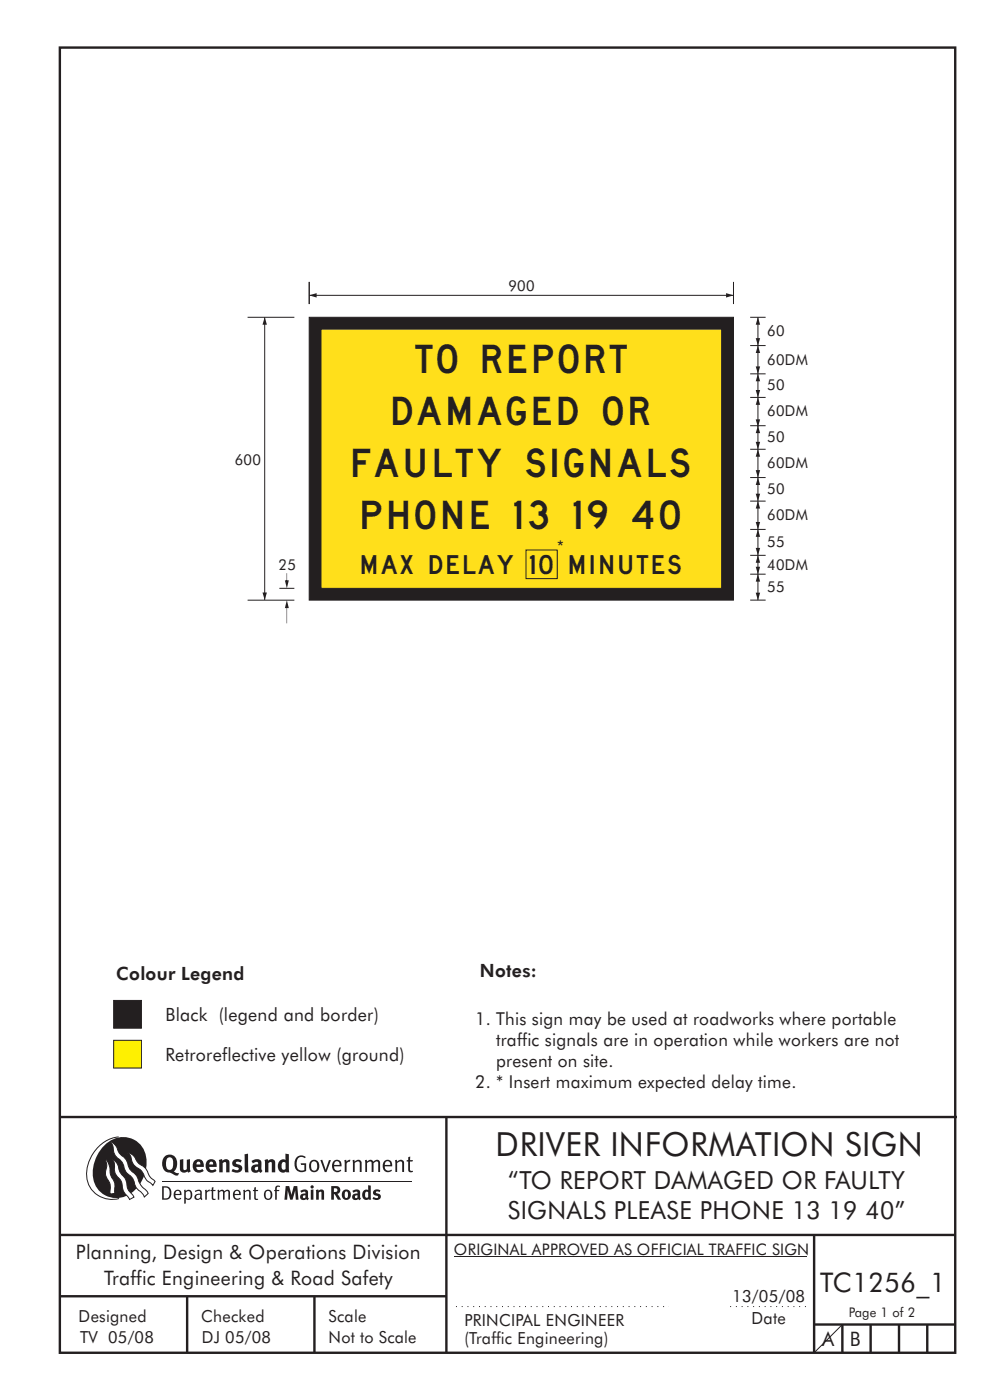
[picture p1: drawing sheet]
<svg xmlns="http://www.w3.org/2000/svg" width="210mm" height="297mm" viewBox="0 0 210 297" stroke-linecap="round" stroke-linejoin="round" font-family="sans-serif">
<path d="M12.7 10.1h189.9v276.9h-189.9z" fill="none" stroke="#231f20" stroke-width=".51"/>
<path d="M24.1 212.2h5.9v5.9h-5.9z" fill-rule="evenodd" fill="#231f20" stroke="#231f20" stroke-width=".21"/>
<path d="M24.1 220.7h5.9v5.9h-5.9z" fill-rule="evenodd" fill="#fff101" stroke="#231f20" stroke-width=".21"/>
<path d="M12.7 237h190.3M94.7 236.9v50.1M12.7 262h190M12.7 275h82M39.7 275v12M66.7 275v12M172.7 262v25M172.7 281h30M178.7 281v6M184.7 281v6M190.7 281v6M196.7 281v6" fill="none" stroke="#231f20" stroke-width=".51"/>
<path d="M96.3 266.6h74.7M178.7 281l-6 6" fill="none" stroke="#231f20" stroke-width=".21"/>
<path d="M96.7 277.2h45.2M154.9 277.2h16.6" fill="none" stroke="#231f20" stroke-width=".21" stroke-dasharray=".2 1" stroke-linecap="butt"/>
<path d="M65.6 67.3h90v60h-90z" fill-rule="evenodd" fill="#231f20" stroke="#231f20" stroke-width=".21"/>
<path d="M68.1 69.8h85v55h-85z" fill-rule="evenodd" fill="#ffdf1b" stroke="#231f20" stroke-width=".21"/>
<path d="M155.6 59.8v4.7M159.1 112.3h3.3M159.1 127.3h3.3M159.1 121.8h3.3M160.8 121.8v5.5" fill="none" stroke="#231f20" stroke-width=".21"/>
<g fill="#231f20">
<path d="M160.8 121.8l.4 1.6h-.9z"/>
<path d="M160.3 125.7h.9l-.4 1.6z"/>
</g>
<path d="M160.8 112.3v5.5" fill="none" stroke="#231f20" stroke-width=".21"/>
<g fill="#231f20">
<path d="M160.8 112.3l.4 1.6h-.9z"/>
<path d="M160.3 116.2h.9l-.4 1.6z"/>
</g>
<path d="M159.1 73.3h3.3M159.1 67.3h3.3M160.8 67.3v6M159.1 106.3h3.3" fill="none" stroke="#231f20" stroke-width=".21"/>
<g fill="#231f20">
<path d="M160.8 67.3l.4 1.6h-.9z"/>
<path d="M160.3 71.7h.9l-.4 1.6z"/>
</g>
<path d="M160.8 101.3v5" fill="none" stroke="#231f20" stroke-width=".21"/>
<g fill="#231f20">
<path d="M160.8 101.3l.4 1.6h-.9z"/>
<path d="M160.3 104.7h.9l-.4 1.6z"/>
</g>
<path d="M160.8 95.3v6M159.1 101.3h3.3" fill="none" stroke="#231f20" stroke-width=".21"/>
<g fill="#231f20">
<path d="M160.8 95.3l.4 1.6h-.9z"/>
<path d="M160.3 99.7h.9l-.4 1.6z"/>
</g>
<path d="M159.1 90.3h3.3M160.8 90.3v5" fill="none" stroke="#231f20" stroke-width=".21"/>
<g fill="#231f20">
<path d="M160.8 90.3l.4 1.6h-.9z"/>
<path d="M160.3 93.7h.9l-.4 1.6z"/>
</g>
<path d="M159.1 95.3h3.3M160.8 84.3v6.2" fill="none" stroke="#231f20" stroke-width=".21"/>
<g fill="#231f20">
<path d="M160.8 84.3l.4 1.6h-.9z"/>
<path d="M160.3 89h.9l-.4 1.6z"/>
</g>
<path d="M159.1 79.3h3.3M160.8 79.3v5" fill="none" stroke="#231f20" stroke-width=".21"/>
<g fill="#231f20">
<path d="M160.8 79.3l.4 1.6h-.9z"/>
<path d="M160.3 82.7h.9l-.4 1.6z"/>
</g>
<path d="M160.8 73.3v6M159.1 84.3h3.3" fill="none" stroke="#231f20" stroke-width=".21"/>
<g fill="#231f20">
<path d="M160.8 73.3l.4 1.6h-.9z"/>
<path d="M160.3 77.7h.9l-.4 1.6z"/>
</g>
<path d="M65.6 59.8v4.7M65.6 62.7h90" fill="none" stroke="#231f20" stroke-width=".21"/>
<g fill="#231f20">
<path d="M154 62.2l1.6 .5-1.6 .4z"/>
<path d="M65.6 62.7l1.6-.5v.9z"/>
</g>
<path d="M159.1 117.8h3.3M160.8 117.8v4" fill="none" stroke="#231f20" stroke-width=".21"/>
<g fill="#231f20">
<path d="M160.3 120.2h.9l-.4 1.6z"/>
<path d="M160.8 117.8l.4 1.6h-.9z"/>
</g>
<path d="M160.8 106.3v6" fill="none" stroke="#231f20" stroke-width=".21"/>
<g fill="#231f20">
<path d="M160.3 110.7h.9l-.4 1.6z"/>
<path d="M160.8 106.3l.4 1.6h-.9z"/>
</g>
<path d="M65.6 59.8v4.7" fill="none" stroke="#231f20" stroke-width=".21"/>
<g fill="#231f20">
<path d="M60.8 121.6l.1 1.7zM60.4 123.1h.9l-.5 1.7z"/>
<path d="M60.8 128.9l.1 3.3zM60.8 127.3l.5 1.7h-.9z"/>
</g>
<path d="M56.1 67.3v60" fill="none" stroke="#231f20" stroke-width=".21"/>
<g fill="#231f20">
<path d="M55.7 125.7h.9l-.5 1.6z"/>
<path d="M56.1 67.3l.5 1.6h-.9z"/>
</g>
<path d="M52.5 67.3h9.9M111.6 116.7h6.6v6h-6.6zM52.5 127.3h9.9M59.3 124.8h3.1" fill="none" stroke="#231f20" stroke-width=".21"/>
<g fill="#231f20">
<path d="M63 245.4a1.43 1.43 0 0 1 1.9 .1l-.2 .2a1.03 1.03 0 0 0-1.2-.2 1.03 1.03 0 0 0-.6 1.1 1.27 1.27 0 0 0 1.3 1.7l.4-.1v-1.1h-.7l-.1-.3h1.1v1.6a1.63 1.63 0 0 1-1.9-.1 1.63 1.63 0 0 1-.5-1.9z" fill-rule="evenodd"/>
<path d="M66 246.3a1.41 1.41 0 0 0 .6 2.4 1.37 1.37 0 0 0 .9-2.2l-.4-.3a1.12 1.12 0 0 0-1.1 .1zM66.2 246.5a.74 .74 0 0 1 .9 .1 .74 .74 0 0 1 .2 .8 .67 .67 0 0 1-.5 .9 .67 .67 0 0 1-.8-.7v-.8z" fill-rule="evenodd"/>
<path d="M68 246.1l.4-.1 .7 2.2 .7-2.1h.4l-.9 2.6h-.4z" fill-rule="evenodd"/>
<path d="M70.7 246.4a1.35 1.35 0 0 0-.2 1.5 1.35 1.35 0 0 0 1.4 .7l.5-.2-.2-.3a.79 .79 0 0 1-.9 .2 .79 .79 0 0 1-.4-.9h1.5a1.03 1.03 0 0 0-.4-1.2 1.03 1.03 0 0 0-1.3 .2zM71 246.5a.6 .6 0 0 1 .8-.1 .6 .6 0 0 1 .2 .7h-1.1z" fill-rule="evenodd"/>
<path d="M73 246.1l.4-.1 .1 .4 .5-.3h.3l-.1 .4a.54 .54 0 0 0-.7 .5v1.6h-.4z" fill-rule="evenodd"/>
<path d="M74.8 246.1l.3-.1 .1 .4a.78 .78 0 0 1 .9-.4 .78 .78 0 0 1 .6 .7v1.9h-.4v-1.9l-.1-.2-.3-.1-.7 .3v1.9h-.3z" fill-rule="evenodd"/>
<path d="M77.4 246.1l.4-.1 .1 .4 .2-.2a.68 .68 0 0 1 1.1 .3 .76 .76 0 0 1 .8-.5 .76 .76 0 0 1 .6 .7v1.9h-.4v-2.1a.44 .44 0 0 0-.7 .1l-.3 .2v1.8h-.4v-2l-.3-.2-.6 .3v1.9h-.4z" fill-rule="evenodd"/>
<path d="M81.5 246.4a1.35 1.35 0 0 0-.2 1.5 1.35 1.35 0 0 0 1.3 .7l.5-.2-.1-.3a.79 .79 0 0 1-.9 .2 .79 .79 0 0 1-.5-.9h1.6a1.03 1.03 0 0 0-.4-1.2 1.03 1.03 0 0 0-1.3 .2zM81.8 246.5a.6 .6 0 0 1 .7-.1 .6 .6 0 0 1 .3 .7h-1.2z" fill-rule="evenodd"/>
<path d="M83.8 246.1l.3-.1 .1 .4a.77 .77 0 0 1 .9-.4 .77 .77 0 0 1 .6 .7v1.9h-.4v-1.9l-.1-.2-.3-.1-.7 .3v1.9h-.3z" fill-rule="evenodd"/>
<path d="M86.6 245.5l.4-.1v.7h.6l-.1 .3h-.5v1.8l.5 .2 .1 .2a.63 .63 0 0 1-1-.5v-1.7h-.3v-.3h.3z" fill-rule="evenodd"/>
<path d="M38.2 246l.7-.1v1.8a.41 .41 0 0 0 .2 .5 .41 .41 0 0 0 .5-.2v-2l.7-.1v2.1l.2 .5-.5 .3-.2-.3a.91 .91 0 0 1-1.1 .2 .91 .91 0 0 1-.5-.9z" fill-rule="evenodd"/>
<path d="M41.2 246.3a1.46 1.46 0 0 0 0 2 1.46 1.46 0 0 0 2 .1l-.3-.4a.7 .7 0 0 1-.8 .2 .7 .7 0 0 1-.5-.6h1.6a1.22 1.22 0 0 0-.5-1.5 1.22 1.22 0 0 0-1.5 .2zM41.9 246.5l.5 .1 .1 .4h-.8z" fill-rule="evenodd"/>
<path d="M43.9 246.3a1.46 1.46 0 0 0 0 2 1.46 1.46 0 0 0 2 .1l-.2-.4a.69 .69 0 0 1-.8 .3 .69 .69 0 0 1-.5-.7h1.6a1.22 1.22 0 0 0-.5-1.5 1.22 1.22 0 0 0-1.6 .2zM44.6 246.5l.5 .1 .1 .4h-.8z" fill-rule="evenodd"/>
<path d="M46.4 246.1l.7-.2 .1 .3a.85 .85 0 0 1 .9-.3 .85 .85 0 0 1 .6 .8v2h-.7v-2l-.3-.2-.5 .3v1.9h-.7z" fill-rule="evenodd"/>
<path d="M49.5 246.1a1.71 1.71 0 0 1 1.8 0l-.3 .5-.8-.1-.2 .2 .2 .2a1.03 1.03 0 0 1 1.1 1.2 1.62 1.62 0 0 1-2.2 .4l.3-.5 .2 .1a.64 .64 0 0 0 1-.1 .78 .78 0 0 0-.9-.5l-.4-.5v-.6z" fill-rule="evenodd"/>
<path d="M53.3 246.3l.3 .5 .3-.2a.55 .55 0 0 1 .8 .1l.1 .3a1.05 1.05 0 0 0-1.2 .3 1.05 1.05 0 0 0-.1 1.3l.7 .2 .7-.3 .4 .3 .4-.4-.2-.3v-1.2a.91 .91 0 0 0-.4-.9 .91 .91 0 0 0-1.1 0zM54.2 247.6l.5-.1v.6a.38 .38 0 0 1-.6 .1 .38 .38 0 0 1 .1-.6z" fill-rule="evenodd"/>
<path d="M56.1 246.1l.7-.2 .1 .3a.85 .85 0 0 1 .9-.3 .85 .85 0 0 1 .6 .8v2h-.7l-.1-2-.2-.2-.5 .3v1.9h-.7z" fill-rule="evenodd"/>
<path d="M60.6 244.7v1.4a1.15 1.15 0 0 0-1.3 .1 1.15 1.15 0 0 0-.4 1.2 1.1 1.1 0 0 0 .5 1.2 1.1 1.1 0 0 0 1.3-.1v.2h.7l-.1-3.8zM60 246.6l.6 .1v1.3a.46 .46 0 0 1-.5 .1 .46 .46 0 0 1-.3-.3v-.8z" fill-rule="evenodd"/>
<path d="M51.9 244.9l.7-.2 .1 4h-.7v-.1z" fill-rule="evenodd"/>
</g>
<path d="M25.2 241.2a8 8 0 0 0-6.6 9.7 5.5 5.5 0 0 0 6.7 3.4M34.4 250.6h52.8" fill="none" stroke="#231f20" stroke-width=".21"/>
<path d="M21.8 243.4a5.2 5.2 0 0 1 6.2-1.8 5.2 5.2 0 0 1 3.1 5.7 7.3 7.3 0 0 1-6.1 6.9 5.1 5.1 0 0 1-5.3-6.1 8.8 8.8 0 0 1 2.1-4.7z" fill-rule="evenodd" fill="#231f20"/>
<path d="M27 244.5a2.78 2.78 0 0 1 2.1 1.9l.7 .7a3.2 3.2 0 0 1 1.9 2.3l1.2 1.2-.5 .9-.3-.4a3.5 3.5 0 0 1-1.8-2.4l-1-.8a2.8 2.8 0 0 1-1.5-2.5zM23.5 242.2a3 3 0 0 1 1.6 2.1l.7 .8a3.3 3.3 0 0 1 1.6 2.6l.6 .8a3.1 3.1 0 0 1 1.5 2.3 5.4 5.4 0 0 0 1.7 1.9l.2 .5-.8 .7-.7-1a3.2 3.2 0 0 1-1.6-2.6l-.6-.8a3.2 3.2 0 0 1-1.6-2.6l-.8-1a2.82 2.82 0 0 1-1.3-2.6zM23.9 245.9a3.5 3.5 0 0 1 1.5 2.7l.4 .6a3.3 3.3 0 0 1 1.2 2.7l.3 .7 1.1 1.4-.9 .5-.5-.7a3.2 3.2 0 0 1-1.2-2.8l-.5-.9a2.78 2.78 0 0 1-1-3zM22.4 245.9a4.5 4.5 0 0 1 1 3.3l.3 .6a2.74 2.74 0 0 1 .6 2.6l.1 .8-1 .1-.1-.7a3.1 3.1 0 0 0-.7-2.9 4.2 4.2 0 0 1 .1-2.6z" fill-rule="evenodd" fill="#fff" stroke="#231f20" stroke-width=".21"/>
<g fill="#231f20">
<path d="M34.9 245.3a2.12 2.12 0 0 0 .7 3.4l.4 .1a2.48 2.48 0 0 0 1.8 .5l.2-.4h-.5l-.6-.4a2.18 2.18 0 0 0-.4-3.5h-.8zM35.5 245.7a.76 .76 0 0 1 .9 0 .76 .76 0 0 1 .3 .8v.4a1.04 1.04 0 0 1-.7 1.3h-.2a1.45 1.45 0 0 1-.5-1.9z" fill-rule="evenodd"/>
<path d="M34.7 251.9v2.3h.6a1.29 1.29 0 0 0 .3-2.1zM34.4 251.7h.6a1.45 1.45 0 0 1 1.4 1.2 1.45 1.45 0 0 1-1.1 1.6h-.9zM37.4 252.7l-.2 .6h1a.5 .5 0 0 0-.2-.5 .5 .5 0 0 0-.6-.1zM37.1 252.7a.85 .85 0 0 1 1-.2 .85 .85 0 0 1 .4 1h-1.3a.64 .64 0 0 0 .3 .7 .64 .64 0 0 0 .8-.1l.2 .2a1.05 1.05 0 0 1-1.5-.1 1.05 1.05 0 0 1 0-1.4zM39.4 253v1a.62 .62 0 0 0 .8 .2 .62 .62 0 0 0 .2-.9 .55 .55 0 0 0-.3-.6 .55 .55 0 0 0-.7 .3zM39 252.4h.4v.3a.86 .86 0 0 1 1.1-.1 .86 .86 0 0 1 .3 1.1 .8 .8 0 0 1-.5 .8 .8 .8 0 0 1-.9-.2v1l-.3 .1zM41.7 253.6a.44 .44 0 0 0 .1 .7 .44 .44 0 0 0 .7-.3v-.5zM41.3 252.7l.3-.2a.71 .71 0 0 1 .8-.1 .71 .71 0 0 1 .4 .8v.9l.2 .3-.2 .2-.3-.3a.69 .69 0 0 1-1.2-.1 .69 .69 0 0 1 .7-.9l.4-.1a.45 .45 0 0 0-.2-.6 .45 .45 0 0 0-.6 .2l-.1 .1zM43.5 252.5l.3-.1 .1 .3 .2-.2 .5-.1-.2 .4a.45 .45 0 0 0-.5 .4v1.3h-.4zM44.9 251.9l.4-.1-.1 .6h.6l-.1 .3h-.5v1.5l.2 .1h.3v.2l-.1 .1a.48 .48 0 0 1-.7-.5v-1.4h-.3v-.3h.3zM46.1 252.5l.3-.1 .1 .3 .2-.2a.57 .57 0 0 1 .9 .2 .62 .62 0 0 1 .7-.3 .62 .62 0 0 1 .5 .5v1.6h-.3v-1.5l-.3-.3-.6 .3v1.5h-.3v-1.5a.34 .34 0 0 0-.2-.4 .34 .34 0 0 0-.4 .2l-.2 .2v1.5h-.3zM50 252.7l-.2 .6h.9a.5 .5 0 0 0-.1-.5 .5 .5 0 0 0-.6-.1zM49.7 252.7a.85 .85 0 0 1 1-.2 .85 .85 0 0 1 .4 1h-1.3a.64 .64 0 0 0 .3 .7 .64 .64 0 0 0 .8-.1l.1 .2a1.05 1.05 0 0 1-1.4-.1 1.05 1.05 0 0 1-.1-1.4zM51.6 252.5l.3-.1 .1 .3a.64 .64 0 0 1 .7-.3 .64 .64 0 0 1 .5 .5v1.6h-.4v-1.4a.4 .4 0 0 0-.2-.5 .4 .4 0 0 0-.5 .3l-.1 .1v1.5h-.3zM54 251.9l.3-.1v.6h.5l-.1 .3h-.5l.1 1.5 .1 .1h.3l.1 .2-.2 .1a.47 .47 0 0 1-.7-.5v-1.4h-.2v-.3h.2zM56.5 252.8l-.1 .3a.78 .78 0 0 0 .6 1.2 .98 .98 0 0 0-.1-1.7zM56.2 252.7a1 1 0 0 1 1.3 0 1 1 0 0 1 .2 1.3 .9 .9 0 0 1-1.1 .5 .9 .9 0 0 1-.6-1zM58.5 251.7l.5-.2 .4 .1-.1 .2h-.3l-.3 .1v.5h.6l-.1 .3h-.5v1.8h-.3v-1.8h-.2v-.3h.2zM60.6 251.6l-.3 2.9h.6l.1-2 .6 2h.5l.5-2 .1 2h.6l-.2-2.9h-.8l-.5 1.9-.5-1.9zM63.7 252.6l.2 .4a.45 .45 0 0 1 .5-.2 .45 .45 0 0 1 .4 .4 .76 .76 0 0 0-1.1 .3 .76 .76 0 0 0 .5 1.1l.5-.1a.3 .3 0 0 1 .3-.1 .3 .3 0 0 1 .2 .2l.3-.3-.2-.3v-.9a.85 .85 0 0 0-.5-.8 .85 .85 0 0 0-.9 .2zM64.4 253.6h.4l-.2 .5-.3-.1zM65.9 252.4v2.1h.6v-2.2zM65.9 251.8a.34 .34 0 0 0 .6 0 .34 .34 0 0 0-.6 0zM67 252.5l.1 2h.5v-1.5a.29 .29 0 0 1 .4-.2 .29 .29 0 0 1 .2 .3v1.4h.5v-1.5a.67 .67 0 0 0-.4-.6 .67 .67 0 0 0-.7 .2l-.1-.3zM70.3 251.6v2.9h.5v-1.2l.9 1.2h.7l-.9-1.2a.83 .83 0 0 0 .7-.9 .83 .83 0 0 0-.9-.8zM70.8 252.1a.48 .48 0 0 1 .8 .4 .48 .48 0 0 1-.8 .4zM72.8 252.6a1.05 1.05 0 0 0-.1 1.6 1.05 1.05 0 0 0 1.6-.1 1.05 1.05 0 0 0-.1-1.4 1.05 1.05 0 0 0-1.4-.1zM73.3 252.8h.2a.88 .88 0 0 1 0 1.4 .94 .94 0 0 1-.2-1.4zM74.7 252.6l.3 .4a.45 .45 0 0 1 .5-.2 .45 .45 0 0 1 .3 .4 .76 .76 0 0 0-1 .3 .76 .76 0 0 0 .4 1.1l.5-.1a.3 .3 0 0 1 .3-.1 .3 .3 0 0 1 .3 .2l.3-.3-.2-.3v-.9a.85 .85 0 0 0-.6-.8 .85 .85 0 0 0-.9 .2zM75.4 253.6h.4l-.1 .5-.4-.1zM78.1 251.4v1.1a1.05 1.05 0 0 0-1.2 .4 1.05 1.05 0 0 0 .1 1.2 .81 .81 0 0 0 1.2 .3v.1h.5l-.1-3zM77.6 252.8l.5 .1v1.1h-.1a.41 .41 0 0 1-.5 0 .41 .41 0 0 1-.1-.5zM79.3 252.5a.7 .7 0 0 0-.1 .9 .7 .7 0 0 0 .8 .3 .29 .29 0 0 1 .1 .4 .29 .29 0 0 1-.5 0l-.4-.2-.2 .4a1.05 1.05 0 0 0 1.8-.5 1.16 1.16 0 0 0-1.1-.8 .41 .41 0 0 1 .4-.3 .41 .41 0 0 1 .4 .2l.2-.4h-.1a1.21 1.21 0 0 0-1.3 0z" fill-rule="evenodd"/>
</g>
<text font-size="7.1" fill="#231f20" x="105.1" y="245.3">DRIVER INFORMATION SIGN</text>
<g font-size="6" fill="#231f20">
<text x="88.1" y="79.2">TO REPORT</text>
<text x="83.4" y="90.2">DAMAGED OR</text>
<text x="74.9" y="101.2">FAULTY SIGNALS</text>
<text x="76.9" y="112.2">PHONE 13 19 40</text>
</g>
<text font-size="5.7" fill="#231f20" x="174" y="274">TC1256_1</text>
<g font-size="5.3" fill="#231f20">
<text x="107.8" y="252.3">“TO REPORT DAMAGED OR FAULTY</text>
<text x="107.7" y="258.7">SIGNALS PLEASE PHONE 13 19 40”</text>
</g>
<g font-size="4.2" fill="#231f20">
<text x="16.1" y="267">Planning, Design &amp; Operations Division</text>
<text x="22.1" y="272.6">Traffic Engineering &amp; Road Safety</text>
<text x="174.4" y="285.6">A</text>
<text x="180.3" y="285.5">B</text>
</g>
<text font-size="4" fill="#231f20" x="76.7" y="121.8">MAX DELAY 10 MINUTES</text>
<g font-size="3.9" fill="#231f20">
<text x="24.6" y="207.9">Colour Legend</text>
<text x="101.8" y="207.2">Notes:</text>
<text x="35.1" y="216.6">Black (legend and border)</text>
<text x="35.1" y="225.1">Retroreflective yellow (ground)</text>
</g>
<g font-size="3.8" fill="#231f20">
<text x="100.8" y="217.3">1. This sign may be used at roadworks where portable</text>
<text x="105.2" y="221.9">traffic signals are in operation while workers are not</text>
<text x="105.2" y="226.4">present on site.</text>
<text x="100.8" y="230.9">2. * Insert maximum expected delay time.</text>
</g>
<g font-size="3.6" fill="#231f20">
<text x="155.3" y="276.2">13/05/08</text>
<text x="159.4" y="280.9">Date</text>
</g>
<g font-size="3.5" fill="#231f20">
<text x="16.7" y="280.4">Designed</text>
<text x="42.7" y="280.4">Checked</text>
<text x="69.7" y="280.4">Scale</text>
<text x="98.5" y="281.3">PRINCIPAL ENGINEER</text>
<text x="17" y="284.8">TV 05/08</text>
<text x="42.8" y="284.8">DJ 05/08</text>
<text x="69.7" y="285">Not to Scale</text>
<text x="98.5" y="285.1">(Traffic Engineering)</text>
</g>
<text font-size="3.4" fill="#231f20" x="96.3" y="266.3">ORIGINAL APPROVED AS OFFICIAL TRAFFIC SIGN</text>
<g font-size="3.2" fill="#231f20">
<text x="107.9" y="61.7">900</text>
<text x="162.7" y="71.3">60</text>
<text x="162.7" y="77.3">60DM</text>
<text x="162.7" y="82.8">50</text>
<text x="162.7" y="88.3">60DM</text>
<text x="162.7" y="93.8">50</text>
<text x="49.8" y="98.6">600</text>
<text x="162.7" y="99.3">60DM</text>
<text x="162.7" y="104.8">50</text>
<text x="162.7" y="110.3">60DM</text>
<text x="162.7" y="116.1">55</text>
<text x="59.1" y="120.9">25</text>
<text x="162.7" y="120.9">40DM</text>
<text x="162.7" y="125.7">55</text>
</g>
<g font-size="2.8" fill="#231f20">
<text x="118.2" y="116.7">*</text>
<text x="180" y="279.3">Page 1 of 2</text>
</g>
</svg>
